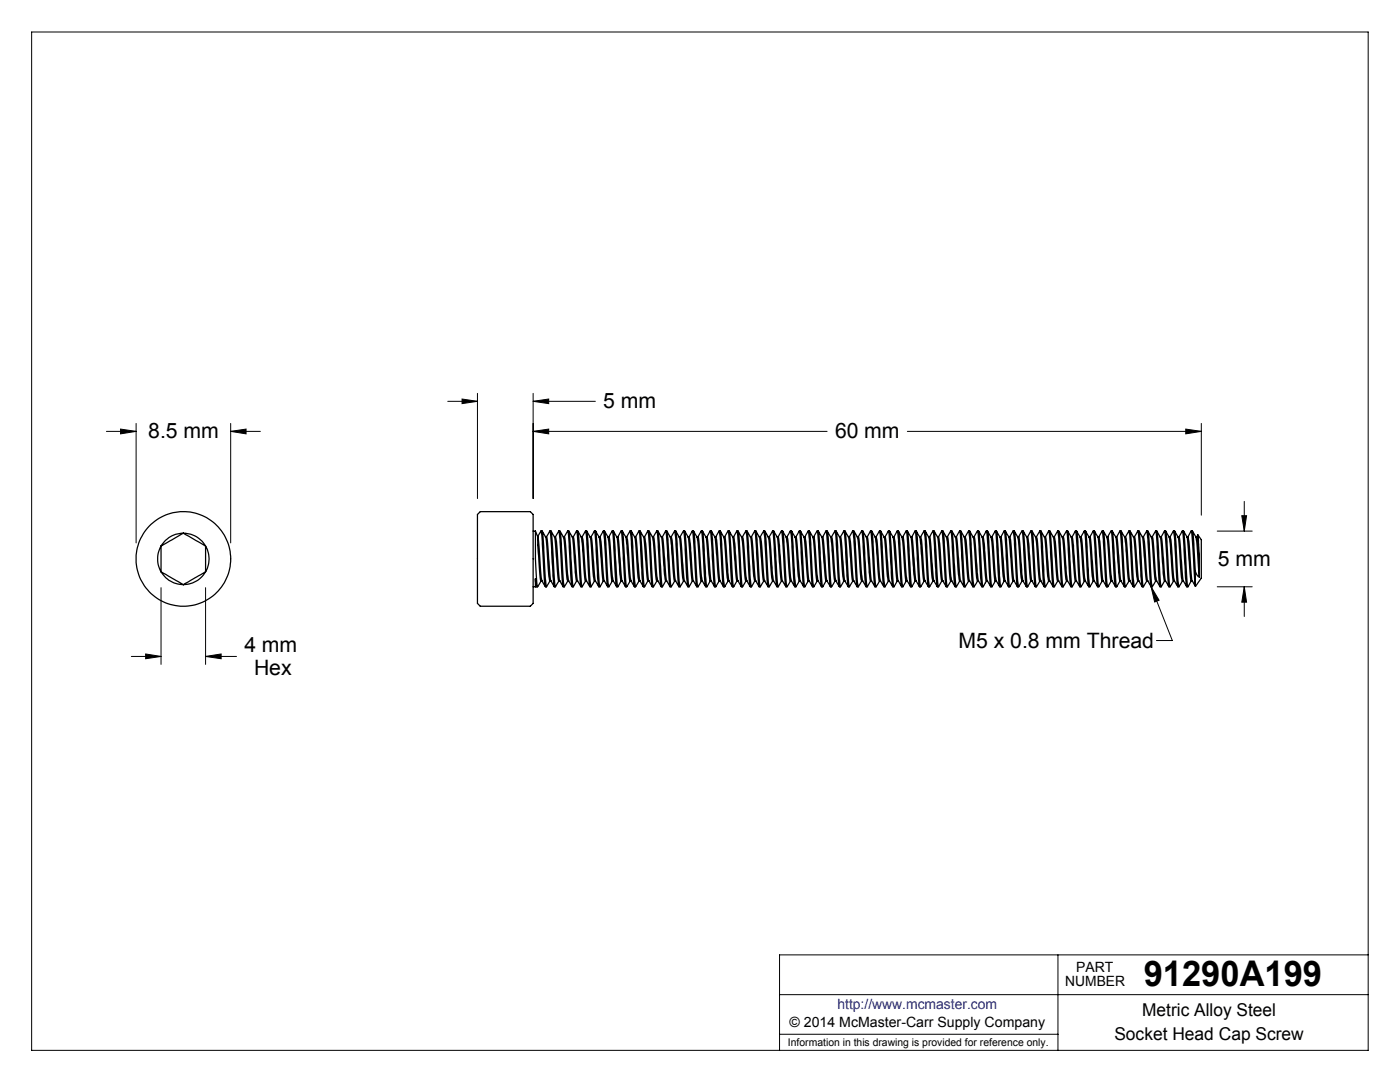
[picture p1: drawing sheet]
<svg xmlns="http://www.w3.org/2000/svg" width="279mm" height="216mm" viewBox="0 0 279 216" stroke-linecap="round" stroke-linejoin="round" font-family="sans-serif">
<g fill="none" stroke="#000" stroke-width=".2">
<path d="M6.3 6.4h266.7v203.2h-266.7zM92.2 79.6l3.1 .5-3.1 .4zM95.3 78.5v21M106.4 78.5v21M21.2 86.1h6M24.1 85.6l3.1 .5-3.1 .5zM27.2 84.5v23.8M46 86.1l3.1-.5v1zM46 84.5v23.8M46 86.1h6M89.4 80.1h5.9M106.4 80.1l3.1-.5v.9z"/>
<path d="M106.4 86.1l3.1-.5v1zM106.4 86.1h58.7M106.4 80.1h12.4M181.1 86.1h58.6M236.6 85.6l3.1 .5-3.1 .5zM239.7 84.5v18.3M32.1 117.3v15.3M41 117.3v15.3M229.7 117.1l1.6 2.7-.9 .3zM229.7 117.1l4.3 10.7h-3.2M242.9 117.1h7M242.9 106h7"/>
<path d="M247.8 102.9h1l-.5 3.1zM248.3 117.1l.5 3.1h-1zM248.3 100v6M248.3 117.1v5.9M26.2 131h5.9M29.1 130.5l3 .5-3 .4zM41 131l3.1-.5v.9zM41 131h6.2M155.6 198.5h117.4M211.1 190.5v19.1M273 190.5h-117.4v19.1M155.6 206.4h55.5"/>
</g>
<g fill="#000">
<path d="M229.7 117.1l1.6 2.7-.9 .3z"/>
<path d="M24.1 85.6l3.1 .5-3.1 .5zM46 86.1l3.1-.5v1zM29.1 130.5l3 .5-3 .4zM41 131l3.1-.5v.9zM92.2 79.6l3.1 .5-3.1 .4zM106.4 80.1l3.1-.5v.9zM106.4 86.1l3.1-.5v1zM236.6 85.6l3.1 .5-3.1 .5zM248.3 117.1l.5 3.1h-1zM247.8 102.9h1l-.5 3.1z"/>
</g>
<g fill="none" stroke="#000" stroke-width=".25">
<path d="M32.1 114.1l4.5 2.6M32.1 114.1a5.3 5.3 0 0 0 4.5 2.6M32.1 109v5.1M32.1 109a5.2 5.2 0 0 0 0 5.1M36.6 106.4l4.4 2.6M36.6 106.4a5 5 0 0 1 4.4 2.6M36.6 106.4l-4.5 2.6M36.6 106.4a5.1 5.1 0 0 0-4.5 2.6M41 114.1l-4.4 2.6M41 114.1a5.2 5.2 0 0 1-4.4 2.6M41 109v5.1M41 109a5 5 0 0 1 0 5.1"/>
<path d="M95.3 102.7l.5-.6h10l.6 .6v17.7l-.6 .6h-10l-.5-.6zM106.4 106h.5M106.4 117.1h.5M106.9 106v5.5l.4 5.6 .7-1.2M106.9 115.5v1.4M106.9 115.5l.1 1.6h.3M106.9 115.5v1.6M106.9 106l.4 1.2M106.9 116.9l.2 .2M106.9 116.9v.2M107.3 107.2l.9 8.7M107.3 107.2l.4 6.5 .2 2.2"/>
<path d="M107.9 106l.3 2.1 .5 8.2 .1 .8h.3M107.9 115.9h.3M108.2 115.9l.6 1.2M108.2 106h-.3l-.6 1.1M108.2 106l.7 1.1M108.2 106l.3 2.6 .3 6.8 .3 1.7 .6-1.2M108.9 107.1l.2 1.3 .4 6.6 .2 .9M108.9 107.1h.2M109.1 107.1l.6 6.6a5.3 5.3 0 0 0 .9 3.4M109.7 106l-.7 1.1M109.7 106l.2 1.1 .6 9.2 .1 .8h.2M109.7 106h.3l.1 .7 .7 10.4 .7-1.2"/>
<path d="M109.7 115.9h.3M110 106a4.8 4.8 0 0 1 .9 3.3l.5 6 .1 .6h.2M110.6 107.1h.2M110.8 107.1l.7-1.1h.2l.2 1.1 .5 8.3 .2 1.7 .7-1.2M110.8 107.1l.3 1 .4 6.5 .2 1.3M111.5 106l.3 1.6 .5 8.7 .1 .8h.2M111.7 115.9l.7 1.2M111.8 106l.6 1.1M112.4 107.1l.3 .1 .1 .5 .5 6.9 .2 1.3M112.4 107.1l.2 1.3 .5 6.6 .2 .9M113.3 106l-.7 1.1M113.3 106l.3 2.6 .4 7.3 .2 1.2h.2"/>
<path d="M113.3 106h.2M113.3 115.9h.2M113.5 115.9l.7 1.2M113.5 106l.7 1.1M113.5 106l.9 11.1 .7-1.2M114.2 107.1h.2M114.2 107.1l.6 7.1 .3 1.7M114.4 107.1l.6 6.6a5.3 5.3 0 0 0 .9 3.4M115 106l.3 1.1 .5 9.2 .1 .8h.3M115.1 115.9h.2M115.3 106h-.3l-.6 1.1M115.3 106l.2 1.1 .7 10 .7-1.2"/>
<path d="M115.3 106l.7 1.1M116 107.1l.7 8.2 .1 .6h.3M116 107.1h.2M116.2 107.1l.1 .6 .5 6.9 .3 1.3M116.8 106l.3 2.1 .5 8.2 .1 .8h.3M117.1 115.9l.6 1.2M117.1 106h-.3l-.6 1.1M117.1 106l.7 1.1M117.1 106l.3 2.6 .4 7.3 .2 1.2 .6-1.2M117.8 107.1l.2 1.3 .4 6.6 .2 .9M117.8 107.1h.2M118 107.1l.6 6.6a5.3 5.3 0 0 0 .9 3.4"/>
<path d="M118.6 106l-.7 1.1M118.6 106l.3 2.6 .4 6.8 .2 1.7h.2M118.6 106h.3l.1 .7 .7 10.4 .7-1.2M118.6 115.9h.3M118.9 106l.7 1.1M119.5 107.1h.2M119.6 107.1l.8 8.8M119.7 107.1l.7-1.1h.2l.2 1.1 .5 8.3 .2 1.7 .7-1.2M119.7 107.1l.2 1 .5 6.5 .2 1.3M120.4 106l.2 1.6 .5 8.7 .1 .8h.3M120.4 115.9h.2M120.6 115.9l.7 1.2"/>
<path d="M120.6 106l.7 1.1M121.3 107.1l.3 .1 .1 .5 .5 6.9 .2 1.3M121.3 107.1l.9 8.8M122.2 106l.2 2.1 .5 8.2 .1 .8h.3M122.2 115.9h.2M122.4 115.9l.6 1.2M122.4 106h-.2l-.7 1.1M122.4 106l.7 1.1M122.4 106l.9 11.1 .7-1.2M123.1 107.1l.2 1.3 .4 6.2 .3 1.3M123.1 107.1h.2M123.3 107.1l.6 6.6a5.3 5.3 0 0 0 .9 3.4"/>
<path d="M123.9 106l-.6 1.1M123.9 106l.2 1.1 .6 9.2 .1 .8h.3M124 106h.2l.2 1.1 .7 10 .7-1.2M124 115.9h.2M124.2 106a4.8 4.8 0 0 1 .9 3.3l.5 6 .1 .6h.2M124.8 107.1h.3M125.1 107.1l.1 .6 .5 6.9 .2 1.3M125.7 106l.3 2.1 .5 8.2 .1 .8h.3M125.9 115.9l.7 1.2M126 106h-.3l-.6 1.1M126 106l.6 1.1M126 106l.3 2.6 .3 7.3 .3 1.2 .6-1.2"/>
<path d="M126.6 107.1l.3 .1 .1 .5 .7 8.2M126.6 107.1l.3 1.3 .4 6.6 .2 .9M127.5 106l-.7 1.1M127.5 106l.3 2.6 .4 6.8 .2 1.7h.2M127.5 106h.3l.1 .7 .7 10.4 .7-1.2M127.5 115.9h.2M127.7 115.9l.7 1.2M127.8 106l.6 1.1M128.4 107.1h.2M128.4 107.1l.9 8.8M128.6 107.1l.3 1.3 .4 6.2 .2 1.3M129.3 106l.2 1.1 .5 9.2 .1 .8h.3"/>
<path d="M129.3 115.9h.2M129.5 106h-.2l-.7 1.1M129.5 115.9l.7 1.2M129.5 106l.2 1.1 .5 8.3 .2 1.7 .7-1.2M129.5 106l.7 1.1M130.2 107.1l.3 .1 .1 .5 .5 6.9 .2 1.3M130.2 107.1l.9 8.8M131.1 106l.2 2.1 .5 8.2 .1 .8h.3M131.1 115.9h.2M131.3 115.9l.6 1.2M131.3 106h-.2l-.7 1.1M131.3 106l.7 1.1"/>
<path d="M131.3 106l.9 11.1 .7-1.2M132 107.1l.2 1.3 .4 6.2 .3 1.3M132 107.1h.2M132.2 107.1l.6 6.6a5.3 5.3 0 0 0 .9 3.4M132.8 106l-.6 1.1M132.8 106l.2 1.1 .6 9.2 .1 .8h.2M132.9 106h.2l.2 1.6 .4 7.8 .2 1.7 .8-1.2M132.9 115.9h.2M133.1 106l.7 1.1h.1M133.8 107.2l.2 1.7 .5 6.4 .1 .6h.2M133.9 107.1l.2 .6 .5 6.9 .2 1.3M134.6 106l.3 2.1 .5 8.2 .1 .8h.2"/>
<path d="M134.8 115.9l.7 1.2M134.9 106h-.3l-.7 1.1M134.9 106l.6 1.1M134.9 106l.2 2.6 .4 7.3 .2 1.2 .7-1.2M135.5 107.1l.3 .1 .1 .5 .7 8.2M135.5 107.1l.2 1.3 .5 6.6 .2 .9M135.7 107.1l.7-1.1h.2l.9 11.1 .7-1.2M136.4 106l.3 2.6 .4 6.8 .2 1.7h.2M136.4 115.9h.2M136.6 115.9l.7 1.2M136.7 106a4.8 4.8 0 0 1 .9 3.3l.6 6.6M137.3 107.1h.2"/>
<path d="M137.5 107.1l.3 1.3 .4 6.2 .2 1.3M138.1 106l-.6 1.1M138.1 106l.3 1.1 .5 9.2 .1 .8h.3M138.2 106h.2l.2 .7 .5 8.7 .2 1.7 .7-1.2M138.2 115.9h.2M138.4 115.9l.7 1.2M138.4 106l.7 1.1M139.1 107.1l.7 8.2 .1 .6h.3M139.1 107.1h.2M139.3 107.1l.9 8.8M139.9 106l.3 2.1 .5 8.2 .1 .8h.3M140.2 115.9l.6 1.2"/>
<path d="M140.2 106h-.3l-.6 1.1M140.2 106l.7 1.1M140.2 106l.3 2.6 .3 6.3 .3 2.2 .6-1.2M140.9 107.1l.2 1.3 .4 6.2 .2 1.3M140.9 107.1h.2M141.1 107.1l.8 8.8M141.7 106l-.6 1.1M141.7 106l.2 1.1 .6 9.2 .1 .8h.2M141.7 106h.3l.2 1.6 .4 7.8 .2 1.7 .7-1.2M141.7 115.9h.3M141.9 115.9l.7 1.2M142 106l.7 1.1"/>
<path d="M142.6 107.1h.2M142.7 107.1l.7 8.2 .1 .6h.2M142.8 107.1l.2 .6 .5 6.9 .2 1.3M143.5 106l.3 2.1 .5 8.2 .1 .8h.2M143.7 115.9l.7 1.2M143.8 106h-.3l-.7 1.1M143.8 106l.6 1.1M143.8 106l.2 2.6 .4 7.3 .2 1.2 .7-1.2M144.4 107.1l.3 .1 .1 .5 .4 6.5a4.4 4.4 0 0 0 1 2.9M144.4 107.1l.2 1.3 .5 6.6 .2 .9M145.3 106l.3 2.6 .4 7.3 .2 1.2h.2M145.3 115.9h.2"/>
<path d="M145.5 106h-.2l-.7 1.1M145.5 106l.9 11.1 .7-1.2M145.6 106a4.8 4.8 0 0 1 .9 3.3l.6 6.6M146.2 107.1h.2M146.4 107.1l.2 1.3 .5 6.2 .2 1.3M147 106l-.6 1.1M147 106l.2 1.1 .6 9.2 .1 .8h.3M147.1 106h.2l.2 .7 .5 9.2 .2 1.2 .7-1.2M147.1 115.9h.2M147.3 115.9l.7 1.2M147.3 106l.7 1.1M148 107.1l.7 8.2 .1 .6h.2"/>
<path d="M148 107.1h.2M148.2 107.1l.8 8.8M148.8 106l.3 2.1 .5 8.2 .1 .8h.3M149 115.9l.7 1.2M149.1 106h-.3l-.6 1.1M149.1 106l.7 1.1M149.1 106l.3 2.6 .3 6.8 .3 1.7 .6-1.2M149.8 107.1l.2 1.3 .4 6.6 .2 .9M149.8 107.1h.2M150 107.1l.8 8.8M150.6 106l-.6 1.1M150.6 106l.2 1.1 .6 9.2 .1 .8h.2"/>
<path d="M150.6 106h.3l.2 1.6 .4 7.8 .2 1.7 .7-1.2M150.6 115.9h.2M150.8 115.9l.7 1.2M150.9 106a4.8 4.8 0 0 1 .9 3.3l.6 6.6M151.5 107.1h.2M151.7 107.1l.2 1 .5 6.5 .2 1.3M152.4 106l.2 1.1 .5 9.2 .1 .8h.3M152.4 115.9h.2M152.6 106h-.2l-.7 1.1M152.6 115.9l.7 1.2M152.6 106l.2 1.1 .5 8.3 .2 1.7 .7-1.2M152.6 106l.7 1.1"/>
<path d="M153.3 107.1l.3 .1 .1 .5 .5 6.9 .2 1.3M153.3 107.1l.2 1.3 .5 6.6 .2 .9M154.2 106l-.7 1.1M154.2 106l.3 2.6 .4 7.3 .1 1.2h.3M154.2 106h.2M154.2 115.9h.2M154.4 115.9l.6 1.2M154.4 106a4.6 4.6 0 0 1 1 3.3l.6 6.6M154.4 106l.9 11.1 .7-1.2M155.1 107.1h.2M155.3 107.1l.3 1.8 .3 4.8a5 5 0 0 0 .9 3.4M155.9 106l-.6 1.1"/>
<path d="M155.9 106l.2 1.1 .6 9.2 .1 .8h.3M156 106h.2l.2 1.1 .7 10 .7-1.2M156 115.9h.2M156.2 106l.7 1.1M156.9 107.1l.7 8.2 .1 .6h.2M156.9 107.1h.2M157.1 107.1l.1 .6 .5 6.9 .2 1.3M157.7 106l.3 2.1 .5 8.2 .1 .8h.3M157.9 115.9l.7 1.2M158 106h-.3l-.6 1.1M158 106l.6 1.1M158 106l.3 2.6 .3 6.8 .3 1.7 .6-1.2"/>
<path d="M158.6 107.1l.3 .1 .1 .5 .5 6.5a4.1 4.1 0 0 0 .9 2.9M158.6 107.1l.3 1.3 .4 6.6 .2 .9M159.5 106l.2 1.1 .6 9.2 .1 .8h.2M159.5 115.9h.2M159.7 106h-.2l-.7 1.1M159.7 106l.9 11.1 .7-1.2M159.8 106a4.8 4.8 0 0 1 .9 3.3l.6 6.6M160.4 107.1h.2M160.6 107.1l.7-1.1h.2l.2 1.1 .5 8.3 .2 1.7 .7-1.2M160.6 107.1l.2 1 .5 6.5 .2 1.3M161.3 106l.2 1.6 .5 8.7 .1 .8h.3M161.3 115.9h.2"/>
<path d="M161.5 115.9l.7 1.2M161.5 106l.7 1.1h.2M162.2 107.2l.2 1.2 .5 6.6 .2 .9M162.4 107.1l.9 8.8M163.1 106l-.7 1.1M163.1 106l.3 2.6 .4 7.3 .1 1.2h.3M163.1 106h.2M163.1 115.9h.2M163.3 115.9l.6 1.2M163.3 106a4.6 4.6 0 0 1 1 3.3l.6 6.6M163.3 106l.9 11.1 .7-1.2M164 107.1h.2"/>
<path d="M164.2 107.1l.8 8.8M164.8 106l-.6 1.1M164.8 106l.2 1.1 .6 9.2 .1 .8h.2M164.9 106h.2l.2 1.1 .6 10 .8-1.2M164.9 115.9h.2M165 115.9l.7 1.2M165.1 106l.7 1.1M165.8 107.1l.7 8.2 .1 .6h.2M165.8 107.1h.1M165.9 107.1l.2 .6 .5 6.9 .2 1.3M166.6 106l.3 2.1 .5 8.2 .1 .8h.2M166.8 115.9l.7 1.2"/>
<path d="M166.9 106h-.3l-.7 1.1M166.9 106l.6 1.1M166.9 106l.2 2.6 .4 6.8 .2 1.7 .7-1.2M167.5 107.1l.3 .1 .1 .5 .4 6a5.3 5.3 0 0 0 1 3.4M167.5 107.1l.2 1.3 .5 6.6 .2 .9M168.4 106l-.7 1.1M168.4 106l.2 1.1 .6 9.2 .1 .8h.2M168.4 106h.3l.1 .7 .7 10.4 .7-1.2M168.4 115.9h.2M168.7 106a4.8 4.8 0 0 1 .9 3.3l.4 6 .1 .6h.3M169.3 107.1h.2M169.5 107.1l.2 1 .5 6.5 .2 1.3"/>
<path d="M170.1 106l-.6 1.1M170.1 106l.3 1.6 .5 8.7 .1 .8h.3M170.2 106h.2l.2 .7 .5 8.7 .2 1.7 .7-1.2M170.4 115.9l.7 1.2M170.4 106l.7 1.1M171.1 107.1l.2 .1 .1 .5 .5 6.9 .3 1.3M171.1 107.1l.2 1.3 .5 6.6 .2 .9M171.9 106l-.6 1.1M171.9 106l.4 2.6 .3 7.3 .2 1.2h.3M172 106h.2M172 115.9h.2M172.2 115.9l.6 1.2"/>
<path d="M172.2 106l.7 1.1M172.2 106l.9 11.1 .6-1.2M172.9 107.1h.2M172.9 107.1l.6 7.1 .2 1.7M173.1 107.1l.6 6.6a5.3 5.3 0 0 0 .9 3.4M173.7 106l.2 1.1 .6 9.2 .1 .8h.2M173.7 115.9h.3M174 106h-.3l-.6 1.1M174 106l.2 1.1 .6 10 .7-1.2M174 106a6.7 6.7 0 0 1 1 4.4l.5 5.5M174.6 107.1h.2M174.8 107.1l.2 .6 .5 6.9 .2 1.3"/>
<path d="M175.5 106l.3 2.1 .4 8.2 .2 .8h.2M175.5 115.9h.2M175.7 115.9l.7 1.2M175.8 106h-.3l-.7 1.1M175.8 106l.6 1.1M175.8 106l.2 2.6 .4 7.3 .2 1.2 .7-1.2M176.4 107.1l.2 1.3 .5 6.6 .2 .9M176.4 107.1h.2M176.6 107.1l.6 6.6a5.3 5.3 0 0 0 1 3.4M177.3 106l-.7 1.1M177.3 106l.3 2.6 .3 6.8 .3 1.7h.2M177.3 106h.3l.1 .7 .7 10.4 .7-1.2"/>
<path d="M177.3 115.9h.2M177.6 106a4.8 4.8 0 0 1 .9 3.3l.6 6.6M178.2 107.1h.2M178.4 107.1l.2 1 .5 6.5 .2 1.3M179 106l-.6 1.1M179 106l.3 1.6 .5 8.7 .1 .8h.3M179.1 106h.2l.2 .7 .5 9.2 .2 1.2 .7-1.2M179.1 115.9h.2M179.3 115.9l.7 1.2M179.3 106l.7 1.1M180 107.1l.2 .1 .1 .5 .5 6.9 .2 1.3M180 107.1l.7 8.2 .1 .6h.2"/>
<path d="M180.8 106l.3 2.1 .5 8.2 .1 .8h.3M181 115.9l.7 1.2M181.1 106h-.3l-.6 1.1M181.1 106l.7 1.1M181.1 106l.9 11.1 .6-1.2M181.8 107.1l.2 1.3 .4 6.2 .2 1.3M181.8 107.1h.2M182 107.1l.6 6.6a5.3 5.3 0 0 0 .9 3.4M182.6 106l-.6 1.1M182.6 106l.2 1.1 .6 9.2 .1 .8h.2M182.6 106h.2M182.6 115.9h.2"/>
<path d="M182.8 106l.3 1.1 .6 10 .7-1.2M182.9 106a4.8 4.8 0 0 1 .9 3.3l.5 6 .1 .6h.2M183.5 107.1h.2M183.7 107.1l.2 .6 .5 6.9 .2 1.3M184.4 106l.3 2.1 .4 8.2 .2 .8h.2M184.6 115.9l.7 1.2M184.6 106h-.2l-.7 1.1M184.6 106l.7 1.1M184.6 106l.3 2.6 .4 7.3 .2 1.2 .7-1.2M185.3 107.1l.2 1.3 .5 6.6 .2 .9M185.3 107.1h.2M185.5 107.1l.6 6.6a5.3 5.3 0 0 0 .9 3.4"/>
<path d="M186.2 106l-.7 1.1M186.2 106l.3 2.6 .3 6.8 .2 1.7h.3M186.2 106h.2l.1 .7 .8 10.4 .7-1.2M186.2 115.9h.2M186.4 106l.7 1.1M187.1 107.1h.2M187.1 107.1l.9 8.8M187.3 107.1l.2 1.3 .5 6.2 .2 1.3M187.9 106l.2 1.1 .6 9.2 .1 .8h.3M188 115.9h.2M188.2 106h-.3l-.6 1.1M188.2 115.9l.6 1.2"/>
<path d="M188.2 106l.2 1.1 .4 8.3 .3 1.7 .7-1.2M188.2 106l.7 1.1 .2 1 .4 6.5 .2 1.3M188.8 107.1l.3 .1 .1 .5 .5 6.9 .2 1.3M189.7 106l.3 2.1 .5 8.2 .1 .8h.3M189.7 115.9h.2M189.9 115.9l.7 1.2M190 106h-.3l-.6 1.1M190 106l.6 1.1h.3M190 106l.9 11.1 .6-1.2M190.6 107.2l.3 1.2 .4 6.2 .2 1.3M190.9 107.1l.6 6.6a5.3 5.3 0 0 0 .9 3.4M191.5 106l-.6 1.1"/>
<path d="M191.5 106l.2 1.1 .6 9.2 .1 .8h.2M191.5 106h.3l.2 1.6 .4 7.8 .2 1.7 .7-1.2M191.5 115.9h.2M191.8 106a4.8 4.8 0 0 1 .9 3.3l.4 6 .2 .6h.2M192.4 107.1h.2M192.6 107.1l.2 .6 .5 6.9 .2 1.3M193.3 106l.3 2.1 .4 8.2 .1 .8h.3M193.5 115.9l.7 1.2M193.5 106h-.2l-.7 1.1M193.5 106l.7 1.1M193.5 106l.3 2.6 .4 7.3 .2 1.2 .7-1.2M194.2 107.1l.3 .1 .1 .5 .4 6.5 .3 1.7"/>
<path d="M194.2 107.1l.2 1.3 .5 6.6 .2 .9M195.1 106l-.7 1.1M195.1 106l.3 2.6 .3 6.8 .2 1.7h.3M195.1 106h.2l.1 .7 .8 10.4 .6-1.2M195.1 115.9h.2M195.3 115.9l.6 1.2M195.3 106l.7 1.1M196 107.1h.2M196 107.1l.8 8.8M196.2 107.1l.2 1.3 .4 6.2 .3 1.3M196.8 106l.2 1.1 .6 9.2 .1 .8h.3M196.8 115.9h.3"/>
<path d="M197.1 106h-.3l-.6 1.1M197.1 115.9l.6 1.2M197.1 106l.2 1.1 .4 8.3 .3 1.7 .6-1.2M197.1 106l.7 1.1M197.8 107.1h.2l.1 .6 .5 6.9 .2 1.3M197.8 107.1l.7 8.2 .1 .6h.2M198.6 106l.3 2.1 .5 8.2 .1 .8h.2M198.8 115.9l.7 1.2M198.9 106h-.3l-.7 1.1M198.9 106l.6 1.1M198.9 106l.2 2.6 .4 6.3 .2 2.2 .7-1.2M199.5 107.1l.2 1.3 .5 6.6 .2 .9"/>
<path d="M199.5 107.1h.2M199.7 107.1l.6 6.6a5.3 5.3 0 0 0 1 3.4M200.4 106l-.7 1.1M200.4 106l.2 1.1 .6 9.2 .1 .8h.2M200.4 106h.3l.2 1.6 .4 7.8 .2 1.7 .7-1.2M200.4 115.9h.2M200.7 106l.6 1.1M201.3 107.1h.2M201.3 107.1l.7 8.2 .1 .6h.3M201.5 107.1l.2 .6 .5 6.9 .2 1.3M202.2 106l.3 2.1 .4 8.2 .1 .8h.3M202.4 115.9l.7 1.2"/>
<path d="M202.4 106h-.2l-.7 1.1M202.4 106l.7 1.1M202.4 106l.3 2.6 .4 7.3 .2 1.2 .7-1.2M203.1 107.1l.2 .1 .1 .5 .5 6.5a4.1 4.1 0 0 0 .9 2.9M203.1 107.1l.2 1.3 .5 6.6 .2 .9M203.9 106l.4 2.6 .3 7.3 .2 1.2h.3M204 115.9h.2M204.2 106h-.3l-.6 1.1M204.2 106l.9 11.1 .6-1.2M204.2 106a4.8 4.8 0 0 1 .9 3.3l.6 6.6M204.9 107.1h.2M205.1 107.1l.2 1.3 .4 6.2 .3 1.3"/>
<path d="M205.7 106l-.6 1.1M205.7 106l.2 1.1 .6 9.2 .1 .8h.2M205.7 106h.3l.2 1.1 .6 10 .7-1.2M205.7 115.9h.3M206 115.9l.6 1.2M206 106l.7 1.1M206.7 107.1l.7 8.2 .1 .6h.2M206.7 107.1h.1M206.8 107.1l.2 .6 .5 6.9 .2 1.3M207.5 106l.3 2.1 .4 8.2 .2 .8h.2M207.7 115.9l.7 1.2M207.8 106h-.3l-.7 1.1"/>
<path d="M207.8 106l.6 1.1M207.8 106l.2 2.6 .4 6.8 .2 1.7 .7-1.2M208.4 107.1l.2 1.3 .5 6.6 .2 .9M208.4 107.1h.2M208.6 107.1l.9 8.8M209.3 106l-.7 1.1M209.3 106l.2 1.1 .5 9.2 .1 .8h.3M209.3 106h.2l.2 .7 .7 10.4 .7-1.2M209.3 115.9h.2M209.5 115.9l.6 1.2M209.5 106l.7 1.1h.2M210.2 107.2l.7 8.1 .1 .6h.3"/>
<path d="M210.4 107.1l.2 1 .5 6.5 .2 1.3M211.1 106l.2 1.1 .5 9.2 .1 .8h.3M211.3 106h-.2l-.7 1.1M211.3 115.9l.6 1.2M211.3 106l.2 1.1 .4 8.3 .3 1.7 .7-1.2M211.3 106l.7 1.1M212 107.1l.2 .1 .1 .5 .5 6.9 .2 1.3M212 107.1l.2 1.3 .5 6.6 .2 .9M212.8 106l.3 2.6 .4 7.3 .2 1.2h.3M212.9 115.9h.1M213 115.9l.7 1.2M213.1 106h-.3l-.6 1.1"/>
<path d="M213.1 106a4.6 4.6 0 0 1 .9 3.3l.6 6.6M213.1 106l.9 11.1 .6-1.2M213.7 107.1h.3M214 107.1l.2 1.8 .4 4.8a5 5 0 0 0 .9 3.4M214.6 106l-.6 1.1M214.6 106l.2 1.1 .6 9.2 .1 .8h.2M214.6 106h.3l.2 1.1 .6 10 .7-1.2M214.6 115.9h.2M214.9 106l.6 1.1M215.5 107.1l.8 8.2 .1 .6h.2M215.5 107.1h.2M215.7 107.1l.2 .6 .5 6.9 .2 1.3"/>
<path d="M216.4 106l.3 2.1 .4 8.2 .2 .8h.2M216.6 115.9l.7 1.2M216.6 106h-.2l-.7 1.1M216.6 106l.7 1.1M216.6 106l.3 2.6 .4 6.8 .2 1.7 .7-1.2M217.3 107.1l.3 .1 .1 .5 .7 8.2M217.3 107.1l.2 1.3 .5 6.6 .2 .9M217.5 107.1l.7-1.1h.2l.9 11.1 .7-1.2M218.2 106l.2 1.1 .5 9.2 .1 .8h.3M218.2 115.9h.2M218.4 115.9l.6 1.2M218.4 106l.7 1.1"/>
<path d="M219.1 107.1h.2M219.1 107.2l.9 8.7M219.3 107.1l.7-1.1h.2l.2 1.1 .4 8.3 .3 1.7 .7-1.2M219.3 107.1l.2 1 .5 6.5 .2 1.3M220 106l.2 1.6 .5 8.7 .1 .8h.3M220 115.9h.2M220.2 115.9l.6 1.2M220.2 106l.7 1.1M220.9 107.1l.2 1.3 .4 6.6 .3 .9M220.9 107.1h.2M221.1 107.1l.8 8.8M221.7 106l-.6 1.1"/>
<path d="M221.7 106l.3 2.6 .4 7.3 .2 1.2h.2M221.8 106h.2M221.8 115.9h.1M221.9 115.9l.7 1.2M222 106a4.6 4.6 0 0 1 .9 3.3l.3 4.9 .3 1.7M222 106l.8 11.1 .7-1.2M222.6 107.1h.2M222.8 107.1l.9 8.8M223.5 106l-.7 1.1M223.5 106l.2 1.1 .6 9.2 .1 .8h.2M223.5 106h.3l.1 1.1 .7 10 .7-1.2M223.5 115.9h.2"/>
<path d="M223.7 115.9l.7 1.2M223.8 106l.6 1.1M224.4 107.1l.7 8.2 .1 .6h.3M224.4 107.1h.2M224.6 107.1l.2 .6 .5 6.9 .2 1.3M225.3 106l.3 2.1 .4 8.2 .2 .8h.2M225.5 115.9l.7 1.2M225.5 106h-.2l-.7 1.1M225.5 106l.7 1.1M225.5 106l.3 2.6 .4 6.8 .2 1.7 .7-1.2M226.2 107.1l.2 .1 .2 .5 .4 6a5.3 5.3 0 0 0 .9 3.4M226.2 107.1l.2 1.3 .5 6.6 .2 .9"/>
<path d="M227 106l.3 1.1 .5 9.2 .1 .8h.3M227.1 115.9h.2M227.3 106h-.3l-.6 1.1M227.3 106l.9 11.1 .7-1.2M227.3 106a4.8 4.8 0 0 1 .9 3.3l.6 6.6M228 107.1h.2M228.2 107.1l.6-1.1h.3l.2 1.1 .4 8.3 .3 1.7 .6-1.2M228.2 107.1l.2 1 .4 6.5 .3 1.3M228.8 106l.3 1.6 .5 8.7 .1 .8h.3M228.8 115.9h.3M229.1 115.9l.6 1.2M229.1 106l.7 1.1"/>
<path d="M229.8 107.1l.2 1.3 .4 6.6 .2 .9M229.8 107.1h.2M230 107.1l.8 8.8M230.6 106l-.7 1.1M230.6 106l.3 2.6 .4 7.3 .2 1.2h.2M230.6 106h.3M230.6 115.9h.2M230.8 115.9l.7 1.2M230.9 106l.6 1.1M230.9 106l.8 11.1 .7-1.2M231.5 107.1l.2 1.3 .5 6.2 .2 1.3M231.5 107.1h.2"/>
<path d="M231.7 107.1l.9 8.8M232.4 106l-.7 1.1M232.4 106l.2 1.1 .6 9.2 .1 .8h.2M232.4 106h.3l.1 1.1 .7 10 .7-1.2M232.4 115.9h.2M232.6 115.9l.7 1.2M232.7 106a6.7 6.7 0 0 1 .9 4.4l.6 5.5M233.3 107.1h.2M233.5 107.1l.2 .6 .5 6.9 .2 1.3M234.2 106l.3 2.1 .4 8.2 .2 .8h.2M234.2 115.9h.2M234.4 115.9l.7 1.2"/>
<path d="M234.4 106h-.2l-.7 1.1M234.4 106l.7 1.1M234.4 106l.3 2.6 .4 7.3 .2 1.2 .7-1.2M235.1 107.1l.2 .1 .1 .5 .5 6a5.3 5.3 0 0 0 .9 3.4M235.1 107.1l.2 1.3 .5 6.6 .2 .9M235.9 106l-.6 1.1M235.9 106l.4 2.6 .3 6.8 .2 1.7h.3M236 106h.2l.1 .7 .8 10.4 .6-1.2M236 115.9h.2M236.2 106a4.8 4.8 0 0 1 .9 3.3l.6 6.6M236.9 107.1h.2M237.1 107.1l.2 1 .4 6.5 .2 1.3"/>
<path d="M237.7 106l-.6 1.1M237.7 106l.2 1.1 .6 9.7M237.7 106h.3l.1 .7 .4 7.2M237.7 115.9h.2M237.9 115.9l.7 1.1M238 106l.7 1.1 .2 .2 .5 5M238.5 116.8l.1 .2M238.5 113.9a1.64 1.64 0 0 0 .9 1.2M238.5 113.9v2.9M238.7 107.2l.7 7.9M239 106.8l-.2 .3M239.4 112.3l-.3-5.5 .6 .9v7.7l-1.1 1.6"/>
<path d="M239.4 112.3v2.8"/>
<circle cx="36.6" cy="111.5" r="9.4"/>
</g>
<text font-size="7.1" x="228.3" y="196.8">91290A199</text>
<g font-size="4.2">
<text x="120.4" y="81.5">5 mm</text>
<text x="29.6" y="87.5">8.5 mm</text>
<text x="166.7" y="87.5">60 mm</text>
<text x="243.1" y="112.9">5 mm</text>
<text x="48.8" y="130">4 mm</text>
<text x="191.3" y="129.3">M5 x 0.8 mm Thread</text>
<text x="50.7" y="134.7">Hex</text>
</g>
<g font-size="3.5">
<text x="228" y="202.8">Metric Alloy Steel</text>
<text x="222.4" y="207.5">Socket Head Cap Screw</text>
</g>
<g font-size="2.8">
<text x="212.6" y="196.8">NUMBER</text>
<text x="214.8" y="194">PART</text>
<text x="157.6" y="204.9">© 2014 McMaster-Carr Supply Company</text>
</g>
<text font-size="2.8" fill="#00f" x="167.1" y="201.4">http://www.mcmaster.com</text>
<text font-size="2.1" x="157.3" y="208.6">Information in this drawing is provided for reference only.</text>
</svg>
